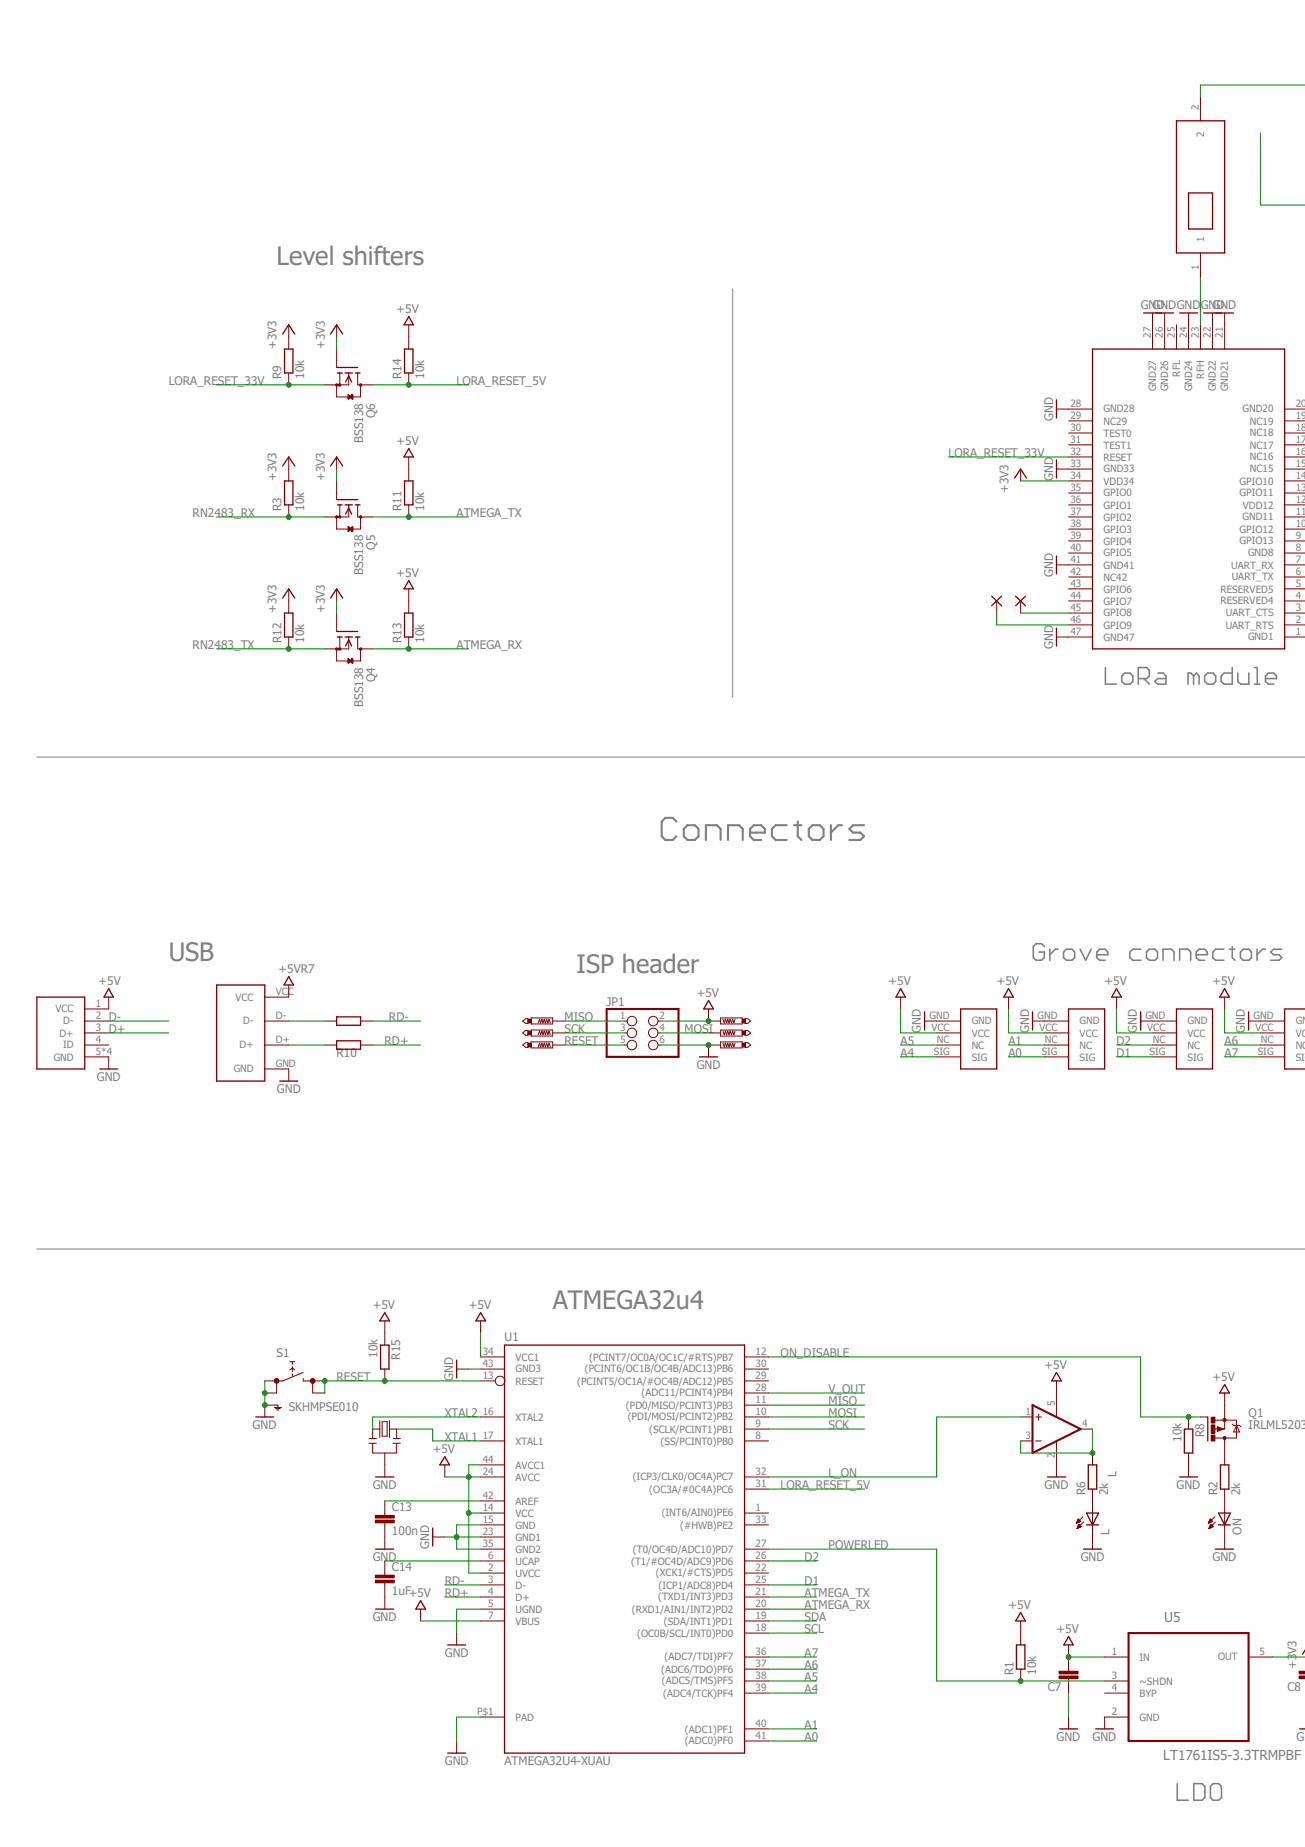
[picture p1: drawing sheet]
<svg xmlns="http://www.w3.org/2000/svg" width="210mm" height="297mm" viewBox="0 0 210 297" stroke-linecap="round" stroke-linejoin="round" font-family="sans-serif">
<path d="M5.8 12.3l204.1 210.6M209.9 80.1l-204.1 210.6" fill="none" stroke="#fff" stroke-width=".16"/>
<path d="M117.9 46.5v65.6M5.9 121.8h204M5.9 200.9h204" fill="none" stroke="#808080" stroke-width=".16"/>
<g fill="none" stroke="#808080" stroke-width=".25">
<path d="M177.8 107.4v2.6h1.8M180.4 108.7l.5-.5h.9l.4 .5v.9l-.4 .4h-.9l-.5-.4zM183.1 109.1h1.3l.5-.4v-.9l-.5-.4h-1.3v2.6M184 109.1l.9 .9M186.2 108.2h.9l.4 .5v1.3h-1.3l-.4-.4 .4-.5h1.3M192 108.7l-.4-.5h-.5v1.8M192 108.7v1.3M192 108.7l.4-.5 .5 .5v1.3M193.8 108.7l.4-.5h.9l.4 .5v.9l-.4 .4h-.9l-.4-.4zM198.2 107.4v2.6h-1.3l-.5-.4v-.9l.5-.5h1.3M199.1 108.2v1.4l.5 .4h1.3v-1.8M201.8 110h.8"/>
<path d="M201.8 107.4h.4v2.6M203.5 109.1h1.8v-.4l-.4-.5h-.9l-.5 .5v.9l.5 .4h.9M168 152.2l-.5-.4h-.8l-.5 .4v1.8l.5 .4h.8l.5-.4v-.9h-.9M168.9 152.7v1.7M170.2 152.7h-.4l-.9 .8M171.1 153.1l.4-.4h.9l.4 .4v.9l-.4 .4h-.9l-.4-.4zM173.7 152.7l.9 1.7 .9-1.7M176.4 153.5h1.8v-.4l-.4-.4h-.9l-.5 .4v.9l.5 .4h.9M183.5 152.7h-1.3l-.5 .4v.9l.5 .4h1.3M184.4 153.1l.5-.4h.9l.4 .4v.9l-.4 .4h-.9l-.5-.4zM187.1 154.4v-1.7h1.3l.4 .4v1.3M189.7 154.4v-1.7h1.4l.4 .4v1.3"/>
<path d="M192.4 153.5h1.8v-.4l-.4-.4h-.9l-.5 .4v.9l.5 .4h.9M196.8 152.7h-1.3l-.4 .4v.9l.4 .4h1.3M197.7 152.7h.9M198.2 152.2v1.8l.4 .4M199.5 153.1l.5-.4h.9l.4 .4v.9l-.4 .4h-.9l-.5-.4zM202.2 152.7v1.7M203.5 152.7h-.4l-.9 .8M206.2 152.7h-1.3l-.5 .4 .5 .4h.8l.5 .5-.5 .4h-1.3M189.4 286.9v2.6h1.7M192 286.9h1.3l.5 .4v1.8l-.5 .4h-1.3zM195.1 286.9h.9l.5 .4v1.8l-.5 .4h-.9l-.4-.4v-1.8z"/>
</g>
<path d="M108.8 132.1l-.6-.6h-1.2l-.6 .6v2.4l.6 .6h1.2l.6-.6M110 133.3l.6-.6h1.2l.6 .6v1.2l-.6 .6h-1.2l-.6-.6zM113.5 135.1v-2.4h1.8l.6 .6v1.8M117.1 135.1v-2.4h1.8l.6 .6v1.8M120.6 133.9h2.4v-.6l-.6-.6h-1.2l-.6 .6v1.2l.6 .6h1.2M126.5 132.7h-1.7l-.6 .6v1.2l.6 .6h1.7M127.7 132.7h1.2M128.3 132.1v2.4l.6 .6M130.1 133.3l.6-.6h1.2l.6 .6v1.2l-.6 .6h-1.2l-.6-.6zM133.6 132.7v2.4M135.4 132.7h-.6l-1.2 1.2M139 132.7h-1.8l-.6 .6 .6 .6h1.2l.6 .6-.6 .6h-1.8" fill="none" stroke="#808080" stroke-width=".34"/>
<g fill="none" stroke="#800000" stroke-width=".16">
<path d="M185.4 50.3v5.8M187.3 50.3v5.8M189.2 52.2v3.9M191.2 50.3v5.8M193.1 52.2v3.9M195 50.3v5.8M197 50.3v5.8M164.2 75.4v1.9M169.9 75.4h5.8M169.9 65.8h5.8M171.9 79.3h3.8M171.9 77.3h3.8"/>
<path d="M171.9 73.5h3.8M171.9 71.5h3.8M171.9 69.6h3.8M171.9 67.7h3.8M206.6 79.3h3.3M206.6 77.3h3.3M206.6 75.4h3.3M206.6 73.5h3.3M206.6 71.5h3.3M206.6 69.6h3.3M206.6 67.7h3.3M206.6 65.8h3.3"/>
<path d="M169.9 90.8h5.8M171.9 98.6h3.8M171.9 96.6h3.8M171.9 94.7h3.8M171.9 92.8h3.8M171.9 88.9h3.8M171.9 87h3.8M171.9 85.1h3.8M171.9 83.1h3.8M171.9 81.2h3.8M206.6 98.6h3.3M206.6 96.6h3.3"/>
<path d="M206.6 94.7h3.3M206.6 92.8h3.3M206.6 90.8h3.3M206.6 88.9h3.3M206.6 87h3.3M206.6 85.1h3.3M206.6 83.1h3.3M206.6 81.2h3.3M169.9 102.4h5.8M171.9 100.5h3.8M206.6 102.4h3.3M206.6 100.5h3.3"/>
<path d="M46.4 158.4v2h-3.8M42.6 168.1h3.8M42.6 164.2h3.8M42.6 171.9h3.8v2M52.2 168.1h1.9M52.2 164.2h1.9M58 168.1h1.9M58 164.2h1.9M100.5 166.1h.4M100.5 168.1h.4M100.5 164.2h.4M105.8 166.1h.5"/>
<path d="M105.8 168.1h.5M105.8 164.2h.5M114 162.3v1.9M114 168.1v1.9M150.7 166.1h3.8M150.7 170h3.8M150.7 168.1h3.8M150.7 164.2h3.8M168 166.1h3.9M168 170h3.9M168 168.1h3.9M168 164.2h3.9"/>
<path d="M185.4 166.1h3.8M185.4 170h3.8M185.4 168.1h3.8M185.4 164.2h3.8M202.7 166.1h3.9M202.7 170h3.9M202.7 168.1h3.9M202.7 164.2h3.9M61.9 212.4v2M77.3 212.4v2M77.3 218.2h3.9M119.8 218.2h3.8"/>
<path d="M44.1 226.4h1.2M44.3 226.5h.8M44.5 226h.2v.4M44.5 222.1v1.9M44.5 226.7h.4M46.6 220.3l.4-.3 .4 .3M50.3 222.1v1.9M59.4 231.4h1.1M59.4 232.1h1.1M59.9 232.1v1.6h3.9v-1.6M61.1 229.8h-1.2v1.6M61.1 228.5v2.7"/>
<path d="M61.5 228.6h.8v2.4h-.8zM61.9 233.7v3.8M62.7 229.8h1.1v1.6M62.7 228.5v2.7M63.2 231.4h1.2M63.2 232.1h1.2M71.5 235.6v1.9M73.4 220.2h2M77.3 237.5h3.9M77.3 222.1h2.4M77.3 220.2h3.9M77.3 227.9h3.9"/>
<path d="M77.3 231.7h3.9M77.3 235.6h3.9M119.8 224h3.8M119.8 237.5h3.8M119.8 239.5h3.8M119.8 222.1h3.8M119.8 220.2h3.8M119.8 226h3.8M119.8 227.9h3.8M119.8 229.8h3.8M119.8 231.7h3.8M60.4 244.5h3v.4h-3z"/>
<path d="M60.4 243.7h3v.4h-3zM60.4 254.1h3v.5h-3zM60.4 253.3h3v.4h-3zM61.9 241.4v2.3M61.9 244.9v4.2M61.9 251v2.4M61.9 254.5v4.3M67.6 258.8v1.9M69.6 247.2h1.9M77.3 245.2h3.9M77.3 254.9h3.9M77.3 243.3h3.9"/>
<path d="M77.3 258.8h3.9M77.3 249.1h3.9M77.3 251h3.9M77.3 256.8h3.9M77.3 253h3.9M77.3 241.4h3.9M77.3 247.2h3.9M119.8 245.2h3.8M119.8 254.9h3.8M119.8 243.3h3.8M119.8 258.8h3.8M119.8 249.1h3.8"/>
<path d="M119.8 251h3.8M119.8 256.8h3.8M119.8 253h3.8M73.4 262.6v1.9M73.4 280v1.9M77.3 260.7h3.9M77.3 276.1h3.9M119.8 280h3.8M119.8 278h3.8M119.8 272.3h3.8M119.8 270.3h3.8M119.8 268.4h3.8"/>
<path d="M119.8 266.5h3.8M119.8 262.6h3.8M119.8 260.7h3.8"/>
<circle cx="101.6" cy="166.1" r=".76"/>
<circle cx="101.6" cy="168.1" r=".76"/>
<circle cx="101.6" cy="164.2" r=".76"/>
<circle cx="105.1" cy="164.2" r=".76"/>
<circle cx="105.1" cy="166.1" r=".76"/>
<circle cx="105.1" cy="168.1" r=".76"/>
<circle cx="80.4" cy="222.1" r=".76"/>
</g>
<g fill="none" stroke="#800000" stroke-width=".21">
<path d="M175.7 56.1h30.9v48.3h-30.9zM183.9 50.3h4.9M189.7 50.3h2.9M193.6 50.3h4.8M163.2 76.9l1-1.5 .9 1.5M169.9 64.3v2.9M169.9 74v2.9M169.9 89.4v2.9M169.9 101v2.9M34.8 158.4h7.8v15.5h-7.8zM46.4 157.1l.8 1.3h-1.5zM45 173.9h2.9"/>
<path d="M54.1 163.5h3.9v1.4h-3.9zM54.1 167.4h3.9v1.3h-3.9zM112.5 170h2.9M114 160.9l.8 1.4h-1.6zM154.5 162.3h5.8v9.6h-5.8zM171.9 162.3h5.8v9.6h-5.8zM189.2 162.3h5.8v9.6h-5.8zM209.9 162.3h-3.3v9.6h3.3M61.9 211.1l.8 1.3h-1.6zM73.4 218.7v2.9M77.3 211.1l.8 1.3h-1.6zM81.2 216.3h38.6v65.6h-38.6z"/>
<path d="M60.4 237.5h2.9M71.5 234.3l.8 1.3h-1.6zM60.4 258.8h2.9M60.4 249.1h2.9M67.6 257.4l.9 1.4h-1.6zM69.6 245.7v2.9M72 264.5h2.9M72 281.9h2.9"/>
</g>
<path d="M60.4 244.7h3M60.4 243.9h3M60.4 254.3h3M60.4 253.5h3" fill="none" stroke="#800000" stroke-width=".42"/>
<path d="M97.6 162.3h11.5v7.7h-11.5z" fill="none" stroke="#800000" stroke-width=".34"/>
<path d="M46.6 219h.8M47 219v.4M47 219.8v.8M47 220.9v.4M48.8 220.7l-3.3 1.4h-1M48.8 221.7v.4h1.5" fill="none" stroke="#800000" stroke-width=".17"/>
<circle cx="44.5" cy="222.1" r=".38" fill="#800000"/>
<circle cx="44.5" cy="222.1" r=".38" fill="none" stroke="#800000" stroke-width=".16"/>
<circle cx="50.3" cy="222.1" r=".38" fill="#800000"/>
<g fill="none" stroke="#800000" stroke-width=".16">
<path d="M46.4 73.5v3.8M54.1 73.5v1.9M65.7 73.5v3.8M46.4 81.2v1.9M46.4 94.7v3.9M54.1 94.7v1.9M65.7 81.2v1.9M65.7 94.7v3.9M46.4 102.4v2M65.7 102.4v2M42.6 222.1h1.9M42.6 224h1.9"/>
<path d="M42.6 226h1.9M50.3 222.1h1.9M50.3 224h1.9M170.3 268.8h3.1v.4h-3.1zM170.3 269.5h3.1v.5h-3.1zM171.9 266.5v2.3M171.9 270v2.3M177.7 266.5h3.8M177.7 270.3h3.8M177.7 272.3h3.8M177.7 276.1h3.8M200.8 266.5h3.9"/>
<circle cx="50.3" cy="222.1" r=".38"/>
</g>
<path d="M45.5 74.9l.9-1.4 1 1.4M45.8 77.3h1.3v3.9h-1.3zM53.2 74.9l.9-1.4 1 1.4M65.1 77.3h1.3v3.9h-1.3zM65.7 72.1l.8 1.4h-1.5zM45.5 96.2l.9-1.5 1 1.5M45.8 98.6h1.3v3.8h-1.3zM53.2 96.2l.9-1.5 1 1.5M65.1 98.6h1.3v3.8h-1.3zM65.7 93.4l.8 1.3h-1.5z" fill="none" stroke="#800000" stroke-width=".21"/>
<path d="M181.5 262.6h19.3v17.4h-19.3z" fill="none" stroke="#800000" stroke-width=".34"/>
<path d="M170.3 269h3.1M170.3 269.7h3.1" fill="none" stroke="#800000" stroke-width=".42"/>
<path d="M209 268.8h.9v.4h-.9z" fill-rule="evenodd" fill="#800000"/>
<path d="M209.9 268.8h-.9v.4h.9" fill="none" stroke="#800000" stroke-width=".16"/>
<path d="M209 269.5h.9v.5h-.9z" fill-rule="evenodd" fill="#800000"/>
<g fill="none" stroke="#800000" stroke-width=".16">
<path d="M13.6 164.2h3.9M13.6 166.1h3.9M13.6 168.1h3.9M13.6 170h3.9v1.9M17.5 160.4v1.9h-3.9M144.9 160.4v1.9M162.2 160.4v1.9M179.6 160.4v1.9M197 160.4v1.9M169.9 222.1v1.9M169.9 235.6v1.9M175.7 233.7v1.9"/>
<path d="M175.7 239.5v9.6M193.1 227.9h1.2M195.2 229.8h.7M195.4 228.4h3.5v2.9h-3.4M195.8 229.4l1 .4-1 .4zM197 224v2M197 227.9v1.9h-.3M197 231.3v.4M197 233.7v1.9M197 239.5v9.6M198.2 229l.2 .2h1l.2 .2M198.9 229.2l.5 1.1h-1z"/>
<path d="M173.1 244.9h.1M173.1 244.9h.2M173.2 244.8h.2M173.2 244.8h.4M173.2 244.7h.5M173.2 245.8h.1M173.3 244.6h.5M173.3 244.6h.4M173.3 245.7h.1M173.3 245.7h.2M173.3 245.7h.4M173.3 245.6h.5"/>
<path d="M173.4 244.5h.2M173.4 244.4h.2M173.4 245.5h.5M173.4 244.3h.1M173.4 245.4h.4M173.4 245.4h.3M173.4 245.3h.3M173.4 244.3l-.3 .7M173.4 244.3l.4 .4-.7 .3M173.5 245.2h.1M173.5 245.2l.4 .3-.7 .3zM174.2 243.9l-1.1 1.1"/>
<path d="M174.3 244.8l-1.1 1M194.4 244.9h.1M194.4 244.8h.3M194.4 244.8h.4M194.5 244.7h.4M194.5 244.6h.5M194.5 245.8h.1M194.5 245.7h.1M194.5 244.6h.4M194.5 245.7h.3M194.5 245.7h.4M194.6 244.5h.3"/>
<path d="M194.6 245.6h.4M194.6 244.4h.2M194.6 244.3h.1M194.6 245.5h.5M194.6 245.4h.5M194.6 244.3l-.2 .7M194.6 244.3l.4 .4-.6 .3M194.6 245.4h.4M194.6 245.4h.3M194.7 245.3h.2M194.7 245.2h.1M195.1 245.5l-.4-.3-.3 .6"/>
<path d="M195.1 245.5l-.7 .3M195.4 243.9l-1 1.1M195.5 244.8l-1.1 1M171.9 264.5v2M171.9 276.1v1.9M177.7 276.1v1.9M209.9 269.5h-.9v.5h.9"/>
</g>
<g fill="none" stroke="#800000" stroke-width=".21">
<path d="M17.5 159l.7 1.4h-1.5zM144.9 159l.7 1.4h-1.5zM162.2 159l.8 1.4h-1.5zM179.6 159l.8 1.4h-1.6zM197 159l.7 1.4h-1.5zM5.9 160.4h7.7v11.5h-7.7zM16 171.9h2.9M168.5 237.5h2.9M169.9 220.7l.8 1.4h-1.5zM175 235.6h1.4v3.9h-1.4zM194.3 227.9v3.8M196.3 235.6h1.4v3.9h-1.4z"/>
<path d="M197 222.7l.7 1.3h-1.5zM174.3 249.1h2.9M174.8 245.2h1.9M174.8 243.3h1.9l-1 1.9zM195.5 249.1h2.9M196 243.3h1.9l-.9 1.9zM196 245.2h1.9M170.4 278h2.9M171.9 263.2l.7 1.3h-1.5zM176.2 278h2.9M209 278h.9M209.9 265.4l-.4 .6"/>
</g>
<path d="M195.9 229.6l.7 .2-.7 .2v-.2h.2" fill="none" stroke="#800000" stroke-width=".25"/>
<path d="M196.8 228.2h.3l.1 .2-.1 .2h-.3z" fill-rule="evenodd" fill="#800000"/>
<path d="M196.8 228.2h.3l.1 .2-.1 .2h-.3z" fill="none" stroke="#800000" stroke-width=".16"/>
<path d="M196.8 231.1l.2-.1 .1 .1 .1 .2-.1 .1-.1 .1-.2-.1z" fill-rule="evenodd" fill="#800000"/>
<path d="M196.8 231.1l.2-.1 .1 .1 .1 .2-.1 .1-.1 .1-.2-.1z" fill="none" stroke="#800000" stroke-width=".16"/>
<path d="M194.8 227.9h.6v1h-.6z" fill-rule="evenodd" fill="#800000"/>
<path d="M194.8 227.9h.6v1h-.6z" fill="none" stroke="#800000" stroke-width=".16"/>
<path d="M194.8 230.8h.6v.9h-.6z" fill-rule="evenodd" fill="#800000"/>
<path d="M194.8 230.8h.6v.9h-.6z" fill="none" stroke="#800000" stroke-width=".16"/>
<path d="M194.8 229.2h.6v1.3h-.6z" fill-rule="evenodd" fill="#800000"/>
<path d="M84.1 164.2l.4-.4h.4v.8h-.4zM85.4 163.7h3.5v1h-3.5zM86.6 164.5l.2-.6 .2 .6 .2-.6 .1 .6 .2-.6 .2 .6 .2-.6 .2 .6 .2-.6 .2 .6M42.6 226v1.9M191.2 227.9v1.9M191.2 233.7v3.8M194.8 229.2h.6v1.3h-.6zM197 226v1.9M197 231.7v2" fill="none" stroke="#800000" stroke-width=".16"/>
<path d="M41.1 227.9h2.9M189.7 237.5h2.9M190.5 229.8h1.4v3.9h-1.4z" fill="none" stroke="#800000" stroke-width=".21"/>
<path d="M84.9 163.9h.5v.6h-.5z" fill-rule="evenodd" fill="#800000"/>
<path d="M84.1 166.1l.4-.4h.4v.8h-.4zM84.9 163.9h.5v.6h-.5zM85.4 165.7h3.5v.9h-3.5zM86.6 166.4l.2-.6 .2 .6 .2-.6 .1 .6 .2-.6 .2 .6 .2-.6 .2 .6 .2-.6 .2 .6M88.9 164.2h1.9" fill="none" stroke="#800000" stroke-width=".16"/>
<path d="M84.9 165.8h.5v.6h-.5z" fill-rule="evenodd" fill="#800000"/>
<path d="M84.1 168.1l.4-.4h.4v.7h-.4zM84.9 165.8h.5v.6h-.5zM85.4 167.6h3.5v.9h-3.5zM86.6 168.4l.2-.6 .2 .6 .2-.6 .1 .6 .2-.6 .2 .6 .2-.6 .2 .6 .2-.6 .2 .6M88.9 166.1h1.9" fill="none" stroke="#800000" stroke-width=".16"/>
<path d="M84.9 167.8h.5v.6h-.5z" fill-rule="evenodd" fill="#800000"/>
<path d="M84.9 167.8h.5v.6h-.5zM88.9 168.1h1.9M115.9 167.6h3.5v.9h-3.5zM116.3 167.8l.2 .6 .2-.6 .2 .6 .2-.6 .2 .6 .1-.6 .2 .6 .3-.6 .1 .6 .2-.6M119.8 167.7h.5l.4 .4-.4 .3h-.5z" fill="none" stroke="#800000" stroke-width=".16"/>
<path d="M119.4 167.8h.5v.6h-.5z" fill-rule="evenodd" fill="#800000"/>
<path d="M114 168.1h1.9M115.9 165.7h3.5v.9h-3.5zM116.3 165.8l.2 .6 .2-.6 .2 .6 .2-.6 .2 .6 .1-.6 .2 .6 .3-.6 .1 .6 .2-.6M119.4 167.8h.5v.6h-.5zM119.8 165.7h.5l.4 .4-.4 .4h-.5z" fill="none" stroke="#800000" stroke-width=".16"/>
<path d="M119.4 165.8h.5v.6h-.5z" fill-rule="evenodd" fill="#800000"/>
<path d="M114 166.1h1.9M115.9 163.7h3.5v1h-3.5zM116.3 163.9l.2 .6 .2-.6 .2 .6 .2-.6 .2 .6 .1-.6 .2 .6 .3-.6 .1 .6 .2-.6M119.4 165.8h.5v.6h-.5zM119.8 163.8h.5l.4 .4-.4 .4h-.5z" fill="none" stroke="#800000" stroke-width=".16"/>
<path d="M119.4 163.9h.5v.6h-.5z" fill-rule="evenodd" fill="#800000"/>
<g fill="none" stroke="#800000" stroke-width=".16">
<path d="M193.1 15.6v3.8M46.4 52.2v3.9M46.4 60v1.9M54.1 52.2v2M65.7 52.2v3.9M65.7 60v1.9M193.1 40.7v3.8M160.3 96.6v2M164.2 96.6v2M54.1 100.5v1M54.1 104.4v1.9h3.9v-1.9M54.7 102.4v2"/>
<path d="M56.1 102.4v2h-3.9M57.5 102.4v2h2.4M114 164.2h1.9M119.4 163.9h.5v.6h-.5zM61.9 214.4v1.9M61.9 220.2v1.9M164.2 227.9h1.9M164.2 231.7h1.9M166.6 227.9h.9M166.6 231.7h.9M167 227.4v1M169.9 224v3.9"/>
<path d="M169.9 231.7v3.9M173.8 229.8h1.9M164.2 260.7v3.8M164.2 268.4v1.9"/>
</g>
<g fill="none" stroke="#800000" stroke-width=".21">
<path d="M189.2 19.4h7.8v21.3h-7.8zM191.2 31h3.8v5.8h-3.8zM45.5 53.7l.9-1.5 1 1.5M45.8 56.1h1.3v3.9h-1.3zM53.2 53.7l.9-1.5 1 1.5M65.1 56.1h1.3v3.9h-1.3zM65.7 50.9l.8 1.3h-1.5zM159.5 95.9l1.6 1.5M161.1 95.9l-1.6 1.5M163.4 95.9l1.5 1.5M164.9 95.9l-1.5 1.5M54.1 101.6h3.4"/>
<path d="M54.3 102.4h.7M55.5 102.4h1.2M55.6 103.9l.5-1 .5 1M57.1 102.4h.8M61.2 216.3h1.4v3.9h-1.4zM164.2 259.3l.7 1.4h-1.5zM163.5 264.5h1.3v3.9h-1.3z"/>
</g>
<path d="M166.1 226l7.7 3.8-7.7 3.9z" fill="none" stroke="#800000" stroke-width=".34"/>
<path d="M57.9 104.2h.3v.3h-.3z" fill-rule="evenodd" fill="#800000"/>
<path d="M57.9 104.2h.3v.3h-.3z" fill="none" stroke="#800000" stroke-width=".16"/>
<path d="M54 104.2h.3l.1 .2-.1 .1h-.3z" fill-rule="evenodd" fill="#800000"/>
<path d="M54 104.2h.3l.1 .2-.1 .1h-.3z" fill="none" stroke="#800000" stroke-width=".16"/>
<path d="M54.5 104.2h.3v.3h-.3z" fill-rule="evenodd" fill="#800000"/>
<path d="M54.5 104.2h.3v.3h-.3z" fill="none" stroke="#800000" stroke-width=".16"/>
<path d="M56.6 105.9h.2v.8h-.2z" fill-rule="evenodd" fill="#800000"/>
<g fill="none" stroke="#800000" stroke-width=".16">
<path d="M54.1 79.3v1M54.1 83.1v2h3.9v-2M54.1 98.6v1.9M54.7 81.2v1.9M56.1 81.2v1.9h-3.9M57.5 81.2v1.9h2.4M56 105.9l.6 .4M56 105.9v.8l.6-.4M56 106.6h.1M56 106.6h.2M56 106.5h.3M56 106.4h.4"/>
<path d="M56 106.3h.5M56 106.3h.6M56 106.2h.5M56 106.2h.3M56 106.1h.3M56 106h.2M56 106h.1M56 105.9h.1M56.6 105.9h.2v.8h-.2z"/>
</g>
<path d="M54.1 80.3h3.4M54.3 81.2h.7M55.5 81.2h1.2M55.6 82.7l.5-1 .5 1M57.1 81.2h.8" fill="none" stroke="#800000" stroke-width=".21"/>
<path d="M57.9 83l.1-.1 .2 .1v.3h-.3z" fill-rule="evenodd" fill="#800000"/>
<path d="M57.9 83l.1-.1 .2 .1v.3h-.3z" fill="none" stroke="#800000" stroke-width=".16"/>
<path d="M54 83l.1-.1 .3 .2-.1 .2h-.3z" fill-rule="evenodd" fill="#800000"/>
<path d="M54 83l.1-.1 .3 .2-.1 .2h-.3z" fill="none" stroke="#800000" stroke-width=".16"/>
<path d="M54.5 83l.2-.1 .1 .1v.3h-.3z" fill-rule="evenodd" fill="#800000"/>
<path d="M54.5 83l.2-.1 .1 .1v.3h-.3z" fill="none" stroke="#800000" stroke-width=".16"/>
<path d="M56.6 84.7h.2v.8h-.2z" fill-rule="evenodd" fill="#800000"/>
<g fill="none" stroke="#800000" stroke-width=".16">
<path d="M54.1 58v1.1M54.7 60v1.9M56.1 60v1.9h-3.9M57.5 60v1.9h2.4M54.1 61.9v1.9h3.9v-1.9M54.1 77.3v2M56 84.7l.6 .4-.6 .4zM56 85.4h.1M56 85.3h.2M56 85.3h.3M56 85.2h.3M56 85.1h.5"/>
<path d="M56 85.1h.6M56 85h.5M56 85h.4M56 84.9h.3M56 84.8h.2M56 84.8h.1M56.6 84.7h.2v.8h-.2z"/>
</g>
<path d="M54.1 59.1h3.4M54.3 60h.7M55.5 60h1.2M57.1 60h.8M55.6 61.4l.5-.9 .5 .9" fill="none" stroke="#800000" stroke-width=".21"/>
<path d="M57.9 61.8h.3v.3h-.3z" fill-rule="evenodd" fill="#800000"/>
<path d="M57.9 61.8h.3v.3h-.3z" fill="none" stroke="#800000" stroke-width=".16"/>
<path d="M54 61.8h.3l.1 .1-.1 .2h-.3z" fill-rule="evenodd" fill="#800000"/>
<path d="M54 61.8h.3l.1 .1-.1 .2h-.3z" fill="none" stroke="#800000" stroke-width=".16"/>
<path d="M54.5 61.8h.3v.3h-.3z" fill-rule="evenodd" fill="#800000"/>
<path d="M54.5 61.8h.3v.3h-.3z" fill="none" stroke="#800000" stroke-width=".16"/>
<path d="M56.6 63.5h.2v.7h-.2z" fill-rule="evenodd" fill="#800000"/>
<g fill="none" stroke="#800000" stroke-width=".16">
<path d="M54.1 56.1v1.9M56 63.5l.6 .3-.6 .4zM56 64.2h.1M56 64.1h.1M56 64.1h.2M56 64h.3M56 64h.4M56 63.9h.5M56 63.8h.6M56 63.8h.5M56 63.7h.4M56 63.7h.3"/>
<path d="M56 63.6h.2M56 63.5h.1M56.6 63.5h.2v.7h-.2zM148.7 164.2h2M166.1 164.2h1.9M183.5 164.2h1.9M200.8 164.2h1.9"/>
</g>
<path d="M148.7 162.7v3M166.1 162.7v3M183.5 162.7v3M200.8 162.7v3" fill="none" stroke="#800000" stroke-width=".21"/>
<path d="M54.1 54.2v1.9M54.1 75.4v1.9M164.2 77.3h7.7M54.1 96.6v2M77.3 214.4v3.8M71.5 237.5h5.8M75.4 237.5v15.5h1.9M75.4 243.3h1.9M204.7 266.5h5.2" fill="none" stroke="#008000" stroke-width=".16"/>
<circle cx="75.4" cy="243.3" r=".38" fill="#008000"/>
<circle cx="75.4" cy="243.3" r=".38" fill="none" stroke="#008000" stroke-width=".16"/>
<circle cx="75.4" cy="237.5" r=".38" fill="#008000"/>
<g fill="none" stroke="#008000" stroke-width=".16">
<path d="M106.3 164.2h7.7M77.3 235.6h-1.9v1.9M67.6 260.7h9.7"/>
<circle cx="75.4" cy="237.5" r=".38"/>
</g>
<circle cx="114" cy="164.2" r=".38" fill="#008000"/>
<g fill="none" stroke="#008000" stroke-width=".16">
<path d="M171.9 266.5h5.8"/>
<circle cx="114" cy="164.2" r=".38"/>
</g>
<circle cx="171.9" cy="266.5" r=".38" fill="#008000"/>
<g fill="none" stroke="#008000" stroke-width=".16">
<path d="M144.9 162.3v3.8h5.8M162.2 162.3v3.8h5.8M179.6 162.3v3.8h5.8M197 162.3v3.8h5.7M75.4 220.2h1.9M73.4 247.2h3.9M77.3 258.8h-3.9v3.8M77.3 245.2h-3.9v3.9h3.9"/>
<circle cx="171.9" cy="266.5" r=".38"/>
</g>
<circle cx="73.4" cy="247.2" r=".38" fill="#008000"/>
<g fill="none" stroke="#008000" stroke-width=".16">
<path d="M42.6 222.1v1.9M71.5 247.2h1.9M77.3 276.1h-3.9v3.9"/>
<circle cx="73.4" cy="247.2" r=".38"/>
</g>
<circle cx="42.6" cy="224" r=".38" fill="#008000"/>
<g fill="none" stroke="#008000" stroke-width=".16">
<path d="M42.6 224v2"/>
<circle cx="42.6" cy="224" r=".38"/>
</g>
<circle cx="42.6" cy="226" r=".38" fill="#008000"/>
<g fill="none" stroke="#008000" stroke-width=".16">
<path d="M106.3 168.1h7.7"/>
<circle cx="42.6" cy="226" r=".38"/>
</g>
<circle cx="114" cy="168.1" r=".38" fill="#008000"/>
<g fill="none" stroke="#008000" stroke-width=".16">
<path d="M59.9 104.4h15.5M123.6 258.8h7.8M171.9 272.3v3.8"/>
<circle cx="114" cy="168.1" r=".38"/>
</g>
<circle cx="65.7" cy="104.4" r=".38" fill="#008000"/>
<g fill="none" stroke="#008000" stroke-width=".16">
<path d="M193.1 44.5v7.7M59.9 83.1h15.5M162.2 170h5.8M123.6 256.8h7.8M123.6 280h7.8M123.6 260.7h7.8M123.6 262.6h7.8"/>
<circle cx="65.7" cy="104.4" r=".38"/>
</g>
<circle cx="65.7" cy="83.1" r=".38" fill="#008000"/>
<g fill="none" stroke="#008000" stroke-width=".16">
<path d="M17.5 164.2h9.6M17.5 166.1h9.6M46.4 164.2h5.8M46.4 168.1h5.8M59.9 164.2h7.7M59.9 168.1h7.7M90.8 164.2h9.7M90.8 166.1h9.7M106.3 166.1h7.7M63.8 229.8h5.8v1.9h7.7M77.3 227.9h-17.4v1.9M77.3 222.1h-25.1v1.9"/>
<path d="M123.6 226h15.5M123.6 224h15.5M123.6 227.9h15.5M123.6 229.8h15.5M61.9 241.4h15.4M61.9 251h15.4M71.5 254.9h5.8M71.5 256.8h5.8"/>
<circle cx="65.7" cy="83.1" r=".38"/>
</g>
<circle cx="52.2" cy="222.1" r=".38" fill="#008000"/>
<circle cx="52.2" cy="222.1" r=".38" fill="none" stroke="#008000" stroke-width=".16"/>
<circle cx="61.9" cy="222.1" r=".38" fill="#008000"/>
<g fill="none" stroke="#008000" stroke-width=".16">
<path d="M34.8 104.4h17.4M90.8 168.1h9.7"/>
<circle cx="61.9" cy="222.1" r=".38"/>
</g>
<circle cx="46.4" cy="104.4" r=".38" fill="#008000"/>
<g fill="none" stroke="#008000" stroke-width=".16">
<path d="M34.8 83.1h17.4"/>
<circle cx="46.4" cy="104.4" r=".38"/>
</g>
<circle cx="46.4" cy="83.1" r=".38" fill="#008000"/>
<g fill="none" stroke="#008000" stroke-width=".16">
<path d="M175.7 229.8v3.9h-11.5v-2"/>
<circle cx="46.4" cy="83.1" r=".38"/>
</g>
<circle cx="175.7" cy="233.7" r=".38" fill="#008000"/>
<g fill="none" stroke="#008000" stroke-width=".16">
<path d="M144.9 170h5.8M144.9 168.1h5.8M162.2 168.1h5.8M179.6 170h5.8M179.6 168.1h5.8M197 170h5.7M197 168.1h5.7M164.2 227.9h-13.5v9.6h-27.1M123.6 249.1h27.1v21.2h27M123.6 254.9h7.8M123.6 251h7.8M123.6 272.3h7.8"/>
<path d="M123.6 278h7.8M123.6 268.4h7.8M123.6 270.3h7.8M123.6 266.5h7.8"/>
<circle cx="175.7" cy="233.7" r=".38"/>
</g>
<circle cx="164.2" cy="270.3" r=".38" fill="#008000"/>
<g fill="none" stroke="#008000" stroke-width=".16">
<path d="M183.5 227.9h7.7"/>
<circle cx="164.2" cy="270.3" r=".38"/>
</g>
<circle cx="191.2" cy="227.9" r=".38" fill="#008000"/>
<g fill="none" stroke="#008000" stroke-width=".16">
<path d="M59.9 61.9h15.5M123.6 218.2h59.9v9.7M123.6 239.5h15.5M191.2 227.9h1.9"/>
<circle cx="191.2" cy="227.9" r=".38"/>
</g>
<circle cx="65.7" cy="61.9" r=".38" fill="#008000"/>
<g fill="none" stroke="#008000" stroke-width=".16">
<path d="M34.8 61.9h17.4"/>
<circle cx="65.7" cy="61.9" r=".38"/>
</g>
<circle cx="46.4" cy="61.9" r=".38" fill="#008000"/>
<g fill="none" stroke="#008000" stroke-width=".16">
<path d="M209.9 13.7h-16.8v1.9M202.7 21.4v11.6h7.2M152.6 73.5h19.3M160.3 98.6v1.9h11.6M164.2 98.6h7.7"/>
<circle cx="46.4" cy="61.9" r=".38"/>
</g>
<g font-size="4.1" fill="#808080">
<text x="44.5" y="42.6">Level shifters</text>
<text x="27.1" y="154.6">USB</text>
<text x="92.8" y="156.5">ISP header</text>
<text x="88.9" y="210.5">ATMEGA32u4</text>
</g>
<g font-size="2.2" fill="#808080">
<text x="187.2" y="260.8">U5</text>
<text x="187.1" y="283.1">LT1761IS5-3.3TRMPBF</text>
</g>
<g font-size="1.9" fill="#808080">
<text x="63.8" y="50.3">+5V</text>
<text x="183.5" y="49.7">GND</text>
<text x="185.4" y="49.7">GNDGND</text>
<text x="193.1" y="49.7">GND</text>
<text x="195" y="49.7">GND</text>
<text x="44.5" y="56.1" transform="rotate(-90 44.5 56.1)">+3V3</text>
<text x="52.2" y="56.1" transform="rotate(-90 52.2 56.1)">+3V3</text>
<text x="27.1" y="61.9">LORA_RESET_33V</text>
<text x="45.3" y="61" transform="rotate(-90 45.3 61)">R9</text>
<text x="48.9" y="61" transform="rotate(-90 48.9 61)">10k</text>
<text x="64.6" y="61" transform="rotate(-90 64.6 61)">R14</text>
<text x="68.2" y="61" transform="rotate(-90 68.2 61)">10k</text>
<text x="73.4" y="61.9">LORA_RESET_5V</text>
<text x="58.4" y="71.2" transform="rotate(-90 58.4 71.2)">BSS138</text>
<text x="60.3" y="67.2" transform="rotate(-90 60.3 67.2)">Q6</text>
<text x="63.8" y="71.5">+5V</text>
<text x="169.4" y="67.7" transform="rotate(-90 169.4 67.7)">GND</text>
<text x="44.5" y="77.3" transform="rotate(-90 44.5 77.3)">+3V3</text>
<text x="52.2" y="77.3" transform="rotate(-90 52.2 77.3)">+3V3</text>
<text x="152.6" y="73.5">LORA_RESET_33V</text>
<text x="169.4" y="77.3" transform="rotate(-90 169.4 77.3)">GND</text>
<text x="31" y="83.1">RN2483_RX</text>
<text x="45.3" y="82.2" transform="rotate(-90 45.3 82.2)">R3</text>
<text x="48.9" y="82.2" transform="rotate(-90 48.9 82.2)">10k</text>
<text x="64.6" y="82.2" transform="rotate(-90 64.6 82.2)">R11</text>
<text x="68.2" y="82.2" transform="rotate(-90 68.2 82.2)">10k</text>
<text x="73.4" y="83.1">ATMEGA_TX</text>
<text x="162.2" y="79.3" transform="rotate(-90 162.2 79.3)">+3V3</text>
<text x="60.3" y="88.4" transform="rotate(-90 60.3 88.4)">Q5</text>
<text x="58.4" y="92.5" transform="rotate(-90 58.4 92.5)">BSS138</text>
<text x="63.8" y="92.8">+5V</text>
<text x="169.4" y="92.8" transform="rotate(-90 169.4 92.8)">GND</text>
<text x="44.5" y="98.6" transform="rotate(-90 44.5 98.6)">+3V3</text>
<text x="52.2" y="98.6" transform="rotate(-90 52.2 98.6)">+3V3</text>
<text x="31" y="104.4">RN2483_TX</text>
<text x="45.3" y="103.4" transform="rotate(-90 45.3 103.4)">R12</text>
<text x="48.9" y="103.4" transform="rotate(-90 48.9 103.4)">10k</text>
<text x="64.6" y="103.4" transform="rotate(-90 64.6 103.4)">R13</text>
<text x="68.2" y="103.4" transform="rotate(-90 68.2 103.4)">10k</text>
<text x="73.4" y="104.4">ATMEGA_RX</text>
<text x="169.4" y="104.4" transform="rotate(-90 169.4 104.4)">GND</text>
<text x="58.4" y="113.7" transform="rotate(-90 58.4 113.7)">BSS138</text>
<text x="60.3" y="109.7" transform="rotate(-90 60.3 109.7)">Q4</text>
<text x="15.8" y="158.4">+5V</text>
<text x="44.8" y="156.5">+5VR7</text>
<text x="97.6" y="161.8">JP1</text>
<text x="112.1" y="160.4">+5V</text>
<text x="142.9" y="158.4">+5V</text>
<text x="160.3" y="158.4">+5V</text>
<text x="177.7" y="158.4">+5V</text>
<text x="195" y="158.4">+5V</text>
<text x="17.5" y="164.2">D-</text>
<text x="17.5" y="166.1">D+</text>
<text x="62.6" y="164.2">RD-</text>
<text x="90.8" y="164.2">MISO</text>
<text x="90.8" y="166.1">SCK</text>
<text x="110.1" y="166.1">MOSI</text>
<text x="148.1" y="166.1" transform="rotate(-90 148.1 166.1)">GND</text>
<text x="165.5" y="166.1" transform="rotate(-90 165.5 166.1)">GND</text>
<text x="182.9" y="166.1" transform="rotate(-90 182.9 166.1)">GND</text>
<text x="200.2" y="166.1" transform="rotate(-90 200.2 166.1)">GND</text>
<text x="15.6" y="173.9">GND</text>
<text x="54.1" y="170">R10</text>
<text x="61.8" y="168.1">RD+</text>
<text x="90.8" y="168.1">RESET</text>
<text x="112.1" y="171.9">GND</text>
<text x="144.9" y="168.1">A5</text>
<text x="144.9" y="170">A4</text>
<text x="162.2" y="170">A0</text>
<text x="162.2" y="168.1">A1</text>
<text x="179.6" y="170">D1</text>
<text x="179.6" y="168.1">D2</text>
<text x="197" y="168.1">A6</text>
<text x="197" y="170">A7</text>
<text x="44.5" y="175.8">GND</text>
<text x="59.9" y="210.5">+5V</text>
<text x="75.4" y="210.5">+5V</text>
<text x="81.2" y="215.7">U1</text>
<text x="44.5" y="218.2">S1</text>
<text x="60.7" y="218.4" transform="rotate(-90 60.7 218.4)">10k</text>
<text x="64.4" y="218.7" transform="rotate(-90 64.4 218.7)">R15</text>
<text x="125.6" y="218.2">ON_DISABLE</text>
<text x="168" y="220.2">+5V</text>
<text x="46.4" y="226.9">SKHMPSE010</text>
<text x="54.1" y="222.1">RESET</text>
<text x="71.5" y="227.9">XTAL2</text>
<text x="72.9" y="222.1" transform="rotate(-90 72.9 222.1)">GND</text>
<text x="133.3" y="224">V_OUT</text>
<text x="133.3" y="226">MISO</text>
<text x="133.3" y="227.9">MOSI</text>
<text x="195" y="222.1">+5V</text>
<text x="200.8" y="227.9">Q1</text>
<text x="40.6" y="229.8">GND</text>
<text x="69.6" y="233.7">+5V</text>
<text x="71.5" y="231.7">XTAL1</text>
<text x="133.3" y="229.8">SCK</text>
<text x="190" y="231.9" transform="rotate(-90 190 231.9)">10k</text>
<text x="193.7" y="231.1" transform="rotate(-90 193.7 231.1)">R8</text>
<text x="200.8" y="229.8">IRLML5203</text>
<text x="59.9" y="239.5">GND</text>
<text x="125.6" y="239.5">LORA_RESET_5V</text>
<text x="133.3" y="237.5">L_ON</text>
<text x="168" y="239.5">GND</text>
<text x="179.6" y="237.5" transform="rotate(-90 179.6 237.5)">L</text>
<text x="189.2" y="239.5">GND</text>
<text x="63" y="243">C13</text>
<text x="174.6" y="240.5" transform="rotate(-90 174.6 240.5)">R6</text>
<text x="178.3" y="240.5" transform="rotate(-90 178.3 240.5)">2k</text>
<text x="195.8" y="240.5" transform="rotate(-90 195.8 240.5)">R2</text>
<text x="199.5" y="240.5" transform="rotate(-90 199.5 240.5)">2k</text>
<text x="59.9" y="251">GND</text>
<text x="63" y="246.9">100n</text>
<text x="69" y="249.1" transform="rotate(-90 69 249.1)">GND</text>
<text x="129.4" y="251">D2</text>
<text x="133.3" y="249.1">POWERLED</text>
<text x="173.8" y="251">GND</text>
<text x="178.4" y="246.8" transform="rotate(-90 178.4 246.8)">L</text>
<text x="195" y="251">GND</text>
<text x="199.7" y="246.8" transform="rotate(-90 199.7 246.8)">ON</text>
<text x="63" y="256.5">1uF+5V</text>
<text x="63" y="252.7">C14</text>
<text x="71.5" y="254.9">RD-</text>
<text x="71.5" y="256.8">RD+</text>
<text x="129.4" y="256.8">ATMEGA_TX</text>
<text x="129.4" y="254.9">D1</text>
<text x="59.9" y="260.7">GND</text>
<text x="129.4" y="258.8">ATMEGA_RX</text>
<text x="129.4" y="260.7">SDA</text>
<text x="129.4" y="262.6">SCL</text>
<text x="162.2" y="258.8">+5V</text>
<text x="169.9" y="262.6">+5V</text>
<text x="71.5" y="266.5">GND</text>
<text x="129.4" y="268.4">A6</text>
<text x="129.4" y="266.5">A7</text>
<text x="163" y="269.4" transform="rotate(-90 163 269.4)">R1</text>
<text x="166.7" y="269.4" transform="rotate(-90 166.7 269.4)">10k</text>
<text x="208.5" y="268.4" transform="rotate(-90 208.5 268.4)">+3V3</text>
<text x="129.4" y="272.3">A4</text>
<text x="129.4" y="270.3">A5</text>
<text x="168.5" y="272">C7</text>
<text x="207.1" y="272">C8</text>
<text x="129.4" y="280">A0</text>
<text x="129.4" y="278">A1</text>
<text x="169.9" y="280">GND</text>
<text x="175.7" y="280">GND</text>
<text x="208.5" y="280">GN</text>
<text x="71.5" y="283.8">GND</text>
<text x="81.2" y="283.8">ATMEGA32U4-XUAU</text>
</g>
<g font-size="1.6" fill="#808080">
<text x="192.8" y="17.7" transform="rotate(-90 192.8 17.7)">2</text>
<text x="193.7" y="22.1" transform="rotate(-90 193.7 22.1)">2</text>
<text x="193.7" y="38.9" transform="rotate(-90 193.7 38.9)">1</text>
<text x="192.8" y="43.3" transform="rotate(-90 192.8 43.3)">1</text>
<text x="185.1" y="54.4" transform="rotate(-90 185.1 54.4)">27</text>
<text x="187" y="54.4" transform="rotate(-90 187 54.4)">26</text>
<text x="189" y="54.4" transform="rotate(-90 189 54.4)">25</text>
<text x="190.9" y="54.4" transform="rotate(-90 190.9 54.4)">24</text>
<text x="192.8" y="54.4" transform="rotate(-90 192.8 54.4)">23</text>
<text x="194.8" y="54.4" transform="rotate(-90 194.8 54.4)">22</text>
<text x="196.7" y="54.4" transform="rotate(-90 196.7 54.4)">21</text>
<text x="172.2" y="65.5">28</text>
<text x="186" y="62.9" transform="rotate(-90 186 62.9)">GND27</text>
<text x="187.9" y="62.9" transform="rotate(-90 187.9 62.9)">GND26</text>
<text x="189.8" y="60.6" transform="rotate(-90 189.8 60.6)">RFL</text>
<text x="191.7" y="62.9" transform="rotate(-90 191.7 62.9)">GND24</text>
<text x="193.7" y="60.9" transform="rotate(-90 193.7 60.9)">RFH</text>
<text x="195.6" y="62.9" transform="rotate(-90 195.6 62.9)">GND22</text>
<text x="197.5" y="62.9" transform="rotate(-90 197.5 62.9)">GND21</text>
<text x="208.4" y="65.5">20</text>
<text x="172.2" y="67.4">29</text>
<text x="172.2" y="69.3">30</text>
<text x="172.2" y="71.3">31</text>
<text x="177.5" y="70.2">TEST0</text>
<text x="177.5" y="66.3">GND28</text>
<text x="177.5" y="68.3">NC29</text>
<text x="199.9" y="66.3">GND20</text>
<text x="201" y="70.2">NC18</text>
<text x="201" y="68.3">NC19</text>
<text x="208.4" y="71.3">17</text>
<text x="208.4" y="69.3">18</text>
<text x="208.4" y="67.4">19</text>
<text x="172.2" y="73.2">32</text>
<text x="172.2" y="75.1">33</text>
<text x="172.2" y="77.1">34</text>
<text x="177.5" y="72.1">TEST1</text>
<text x="177.5" y="77.9">VDD34</text>
<text x="177.5" y="74.1">RESET</text>
<text x="177.5" y="76">GND33</text>
<text x="199.4" y="77.9">GPIO10</text>
<text x="201" y="76">NC15</text>
<text x="201" y="74">NC16</text>
<text x="201" y="72.1">NC17</text>
<text x="208.4" y="77.1">14</text>
<text x="208.4" y="75.1">15</text>
<text x="208.4" y="73.2">16</text>
<text x="172.2" y="79">35</text>
<text x="172.2" y="80.9">36</text>
<text x="172.2" y="82.9">37</text>
<text x="177.5" y="79.8">GPIO0</text>
<text x="177.5" y="81.8">GPIO1</text>
<text x="177.5" y="83.7">GPIO2</text>
<text x="199.4" y="79.8">GPIO11</text>
<text x="199.9" y="83.7">GND11</text>
<text x="199.9" y="81.8">VDD12</text>
<text x="208.4" y="82.9">11</text>
<text x="208.4" y="80.9">12</text>
<text x="208.4" y="79">13</text>
<text x="172.2" y="84.8">38</text>
<text x="172.2" y="86.7">39</text>
<text x="172.2" y="88.6">40</text>
<text x="177.5" y="85.6">GPIO3</text>
<text x="177.5" y="87.6">GPIO4</text>
<text x="177.5" y="89.5">GPIO5</text>
<text x="199.4" y="87.5">GPIO13</text>
<text x="199.4" y="85.6">GPIO12</text>
<text x="200.7" y="89.5">GND8</text>
<text x="208.4" y="88.6">8</text>
<text x="208.4" y="86.7">9</text>
<text x="208.4" y="84.8">10</text>
<text x="172.2" y="90.6">41</text>
<text x="172.2" y="92.5">42</text>
<text x="172.2" y="94.4">43</text>
<text x="177.5" y="91.4">GND41</text>
<text x="177.5" y="93.4">NC42</text>
<text x="177.5" y="95.3">GPIO6</text>
<text x="196.3" y="95.3">RESERVED5</text>
<text x="198" y="91.4">UART_RX</text>
<text x="198.1" y="93.3">UART_TX</text>
<text x="208.4" y="94.4">5</text>
<text x="208.4" y="92.5">6</text>
<text x="208.4" y="90.6">7</text>
<text x="172.2" y="96.4">44</text>
<text x="172.2" y="98.3">45</text>
<text x="172.2" y="100.2">46</text>
<text x="177.5" y="97.2">GPIO7</text>
<text x="177.5" y="99.1">GPIO8</text>
<text x="177.5" y="101.1">GPIO9</text>
<text x="196.3" y="97.2">RESERVED4</text>
<text x="197.1" y="101.1">UART_RTS</text>
<text x="197.2" y="99.1">UART_CTS</text>
<text x="208.4" y="100.2">2</text>
<text x="208.4" y="98.3">3</text>
<text x="208.4" y="96.4">4</text>
<text x="172.2" y="102.2">47</text>
<text x="177.5" y="103">GND47</text>
<text x="200.7" y="103">GND1</text>
<text x="208.4" y="102.2">1</text>
<text x="37.9" y="160.9">VCC</text>
<text x="44.4" y="160.1">VCC</text>
<text x="8.9" y="162.8">VCC</text>
<text x="9.6" y="166.7">D+</text>
<text x="10.2" y="164.8">D-</text>
<text x="15.4" y="162">1</text>
<text x="15.4" y="163.9">2</text>
<text x="15.4" y="165.9">3</text>
<text x="15.4" y="167.8">4</text>
<text x="39.1" y="164.8">D-</text>
<text x="44.4" y="163.9">D-</text>
<text x="44.4" y="167.8">D+</text>
<text x="99.7" y="163.9">1</text>
<text x="99.7" y="165.9">3</text>
<text x="99.7" y="167.8">5</text>
<text x="106.1" y="163.9">2</text>
<text x="106.1" y="165.9">4</text>
<text x="106.1" y="167.8">6</text>
<text x="149.5" y="163.9">GND</text>
<text x="149.8" y="165.9">VCC</text>
<text x="150.7" y="167.8">NC</text>
<text x="156.3" y="166.7">VCC</text>
<text x="156.3" y="164.8">GND</text>
<text x="166.9" y="163.9">GND</text>
<text x="167.2" y="165.9">VCC</text>
<text x="168.1" y="167.8">NC</text>
<text x="173.7" y="166.7">VCC</text>
<text x="173.7" y="164.8">GND</text>
<text x="184.2" y="163.9">GND</text>
<text x="184.5" y="165.9">VCC</text>
<text x="185.4" y="167.8">NC</text>
<text x="191" y="166.7">VCC</text>
<text x="191" y="164.8">GND</text>
<text x="201.6" y="163.9">GND</text>
<text x="201.9" y="165.9">VCC</text>
<text x="202.8" y="167.8">NC</text>
<text x="208.4" y="166.7">VCC</text>
<text x="208.4" y="164.8">GND</text>
<text x="8.6" y="170.6">GND</text>
<text x="10.2" y="168.6">ID</text>
<text x="15.4" y="169.7">5*4</text>
<text x="37.6" y="172.5">GND</text>
<text x="38.5" y="168.6">D+</text>
<text x="44.4" y="171.7">GND</text>
<text x="150.2" y="169.7">SIG</text>
<text x="156.3" y="170.6">SIG</text>
<text x="156.3" y="168.7">NC</text>
<text x="167.6" y="169.7">SIG</text>
<text x="173.7" y="170.6">SIG</text>
<text x="173.7" y="168.7">NC</text>
<text x="184.9" y="169.7">SIG</text>
<text x="191" y="170.6">SIG</text>
<text x="191" y="168.7">NC</text>
<text x="202.3" y="169.7">SIG</text>
<text x="208.4" y="170.6">SIG</text>
<text x="208.4" y="168.7">NC</text>
<text x="77.6" y="219.9">43</text>
<text x="77.6" y="221.8">13</text>
<text x="77.6" y="218">34</text>
<text x="82.9" y="218.8">VCC1</text>
<text x="82.9" y="220.7">GND3</text>
<text x="94.1" y="220.7">(PCINT6/OC1B/OC4B/ADC13)PB6</text>
<text x="94.8" y="218.8">(PCINT7/OC0A/OC1C/#RTS)PB7</text>
<text x="121.5" y="221.8">29</text>
<text x="121.5" y="219.9">30</text>
<text x="121.5" y="218">12</text>
<text x="77.6" y="227.6">16</text>
<text x="82.9" y="222.7">RESET</text>
<text x="92.8" y="222.7">(PCINT5/OC1A/#OC4B/ADC12)PB5</text>
<text x="100.7" y="226.5">(PD0/MISO/PCINT3)PB3</text>
<text x="103.2" y="224.6">(ADC11/PCINT4)PB4</text>
<text x="121.5" y="223.8">28</text>
<text x="121.5" y="225.7">11</text>
<text x="121.5" y="227.6">10</text>
<text x="164.9" y="227.6">1</text>
<text x="169.7" y="226.1" transform="rotate(-90 169.7 226.1)">5</text>
<text x="77.6" y="231.5">17</text>
<text x="82.9" y="232.3">XTAL1</text>
<text x="82.9" y="228.5">XTAL2</text>
<text x="101" y="228.4">(PDI/MOSI/PCINT2)PB2</text>
<text x="104.4" y="230.4">(SCLK/PCINT1)PB1</text>
<text x="106.3" y="232.3">(SS/PCINT0)PB0</text>
<text x="121.5" y="229.5">9</text>
<text x="121.5" y="231.5">8</text>
<text x="164.9" y="231.5">3</text>
<text x="174.1" y="229.5">4</text>
<text x="77.6" y="237.3">24</text>
<text x="77.6" y="235.3">44</text>
<text x="82.9" y="238.1">AVCC</text>
<text x="82.9" y="236.2">AVCC1</text>
<text x="101.8" y="238.1">(ICP3/CLK0/OC4A)PC7</text>
<text x="121.5" y="239.2">31</text>
<text x="121.5" y="237.3">32</text>
<text x="169.7" y="234.4" transform="rotate(-90 169.7 234.4)">2</text>
<text x="77.6" y="241.1">42</text>
<text x="77.6" y="245">15</text>
<text x="77.6" y="243.1">14</text>
<text x="82.9" y="242">AREF</text>
<text x="82.9" y="243.9">VCC</text>
<text x="82.9" y="245.8">GND</text>
<text x="104.4" y="240">(OC3A/#0C4A)PC6</text>
<text x="106.4" y="243.9">(INT6/AIN0)PE6</text>
<text x="109.4" y="245.8">(#HWB)PE2</text>
<text x="121.5" y="245">33</text>
<text x="121.5" y="243.1">1</text>
<text x="77.6" y="246.9">23</text>
<text x="77.6" y="248.8">35</text>
<text x="78.5" y="250.8">6</text>
<text x="82.9" y="247.8">GND1</text>
<text x="82.9" y="249.7">GND2</text>
<text x="82.9" y="251.6">UCAP</text>
<text x="101.5" y="251.6">(T1/#OC4D/ADC9)PD6</text>
<text x="101.8" y="249.7">(T0/OC4D/ADC10)PD7</text>
<text x="121.5" y="248.8">27</text>
<text x="121.5" y="250.8">26</text>
<text x="78.5" y="256.6">4</text>
<text x="78.5" y="254.6">3</text>
<text x="78.5" y="252.7">2</text>
<text x="82.9" y="257.4">D+</text>
<text x="82.9" y="255.5">D-</text>
<text x="82.9" y="253.6">UVCC</text>
<text x="105.5" y="253.5">(XCK1/#CTS)PD5</text>
<text x="105.9" y="257.4">(TXD1/INT3)PD3</text>
<text x="105.9" y="255.5">(ICP1/ADC8)PD4</text>
<text x="121.5" y="256.6">21</text>
<text x="121.5" y="252.7">22</text>
<text x="121.5" y="254.6">25</text>
<text x="78.5" y="258.5">5</text>
<text x="78.5" y="260.4">7</text>
<text x="82.9" y="261.3">VBUS</text>
<text x="82.9" y="259.3">UGND</text>
<text x="101.6" y="259.3">(RXD1/AIN1/INT2)PD2</text>
<text x="102.5" y="263.2">(OC0B/SCL/INT0)PD0</text>
<text x="106.8" y="261.3">(SDA/INT1)PD1</text>
<text x="121.5" y="262.3">18</text>
<text x="121.5" y="258.5">20</text>
<text x="121.5" y="260.4">19</text>
<text x="106.3" y="269">(ADC6/TDO)PF6</text>
<text x="106.9" y="267">(ADC7/TDI)PF7</text>
<text x="121.5" y="268.1">37</text>
<text x="121.5" y="266.2">36</text>
<text x="178.9" y="266.2">1</text>
<text x="183.3" y="267.1">IN</text>
<text x="195.9" y="267">OUT</text>
<text x="202.6" y="266.2">5</text>
<text x="76.8" y="275.9">P$1</text>
<text x="106.5" y="270.9">(ADC5/TMS)PF5</text>
<text x="106.7" y="272.8">(ADC4/TCK)PF4</text>
<text x="121.5" y="272">39</text>
<text x="121.5" y="270.1">38</text>
<text x="178.9" y="270.1">3</text>
<text x="178.9" y="272">4</text>
<text x="178.9" y="275.9">2</text>
<text x="183.3" y="270.9">~SHDN</text>
<text x="183.3" y="272.8">BYP</text>
<text x="82.9" y="276.7">PAD</text>
<text x="110.2" y="280.5">(ADC0)PF0</text>
<text x="110.2" y="278.6">(ADC1)PF1</text>
<text x="121.5" y="279.7">41</text>
<text x="121.5" y="277.8">40</text>
<text x="183.3" y="276.7">GND</text>
</g>
</svg>
